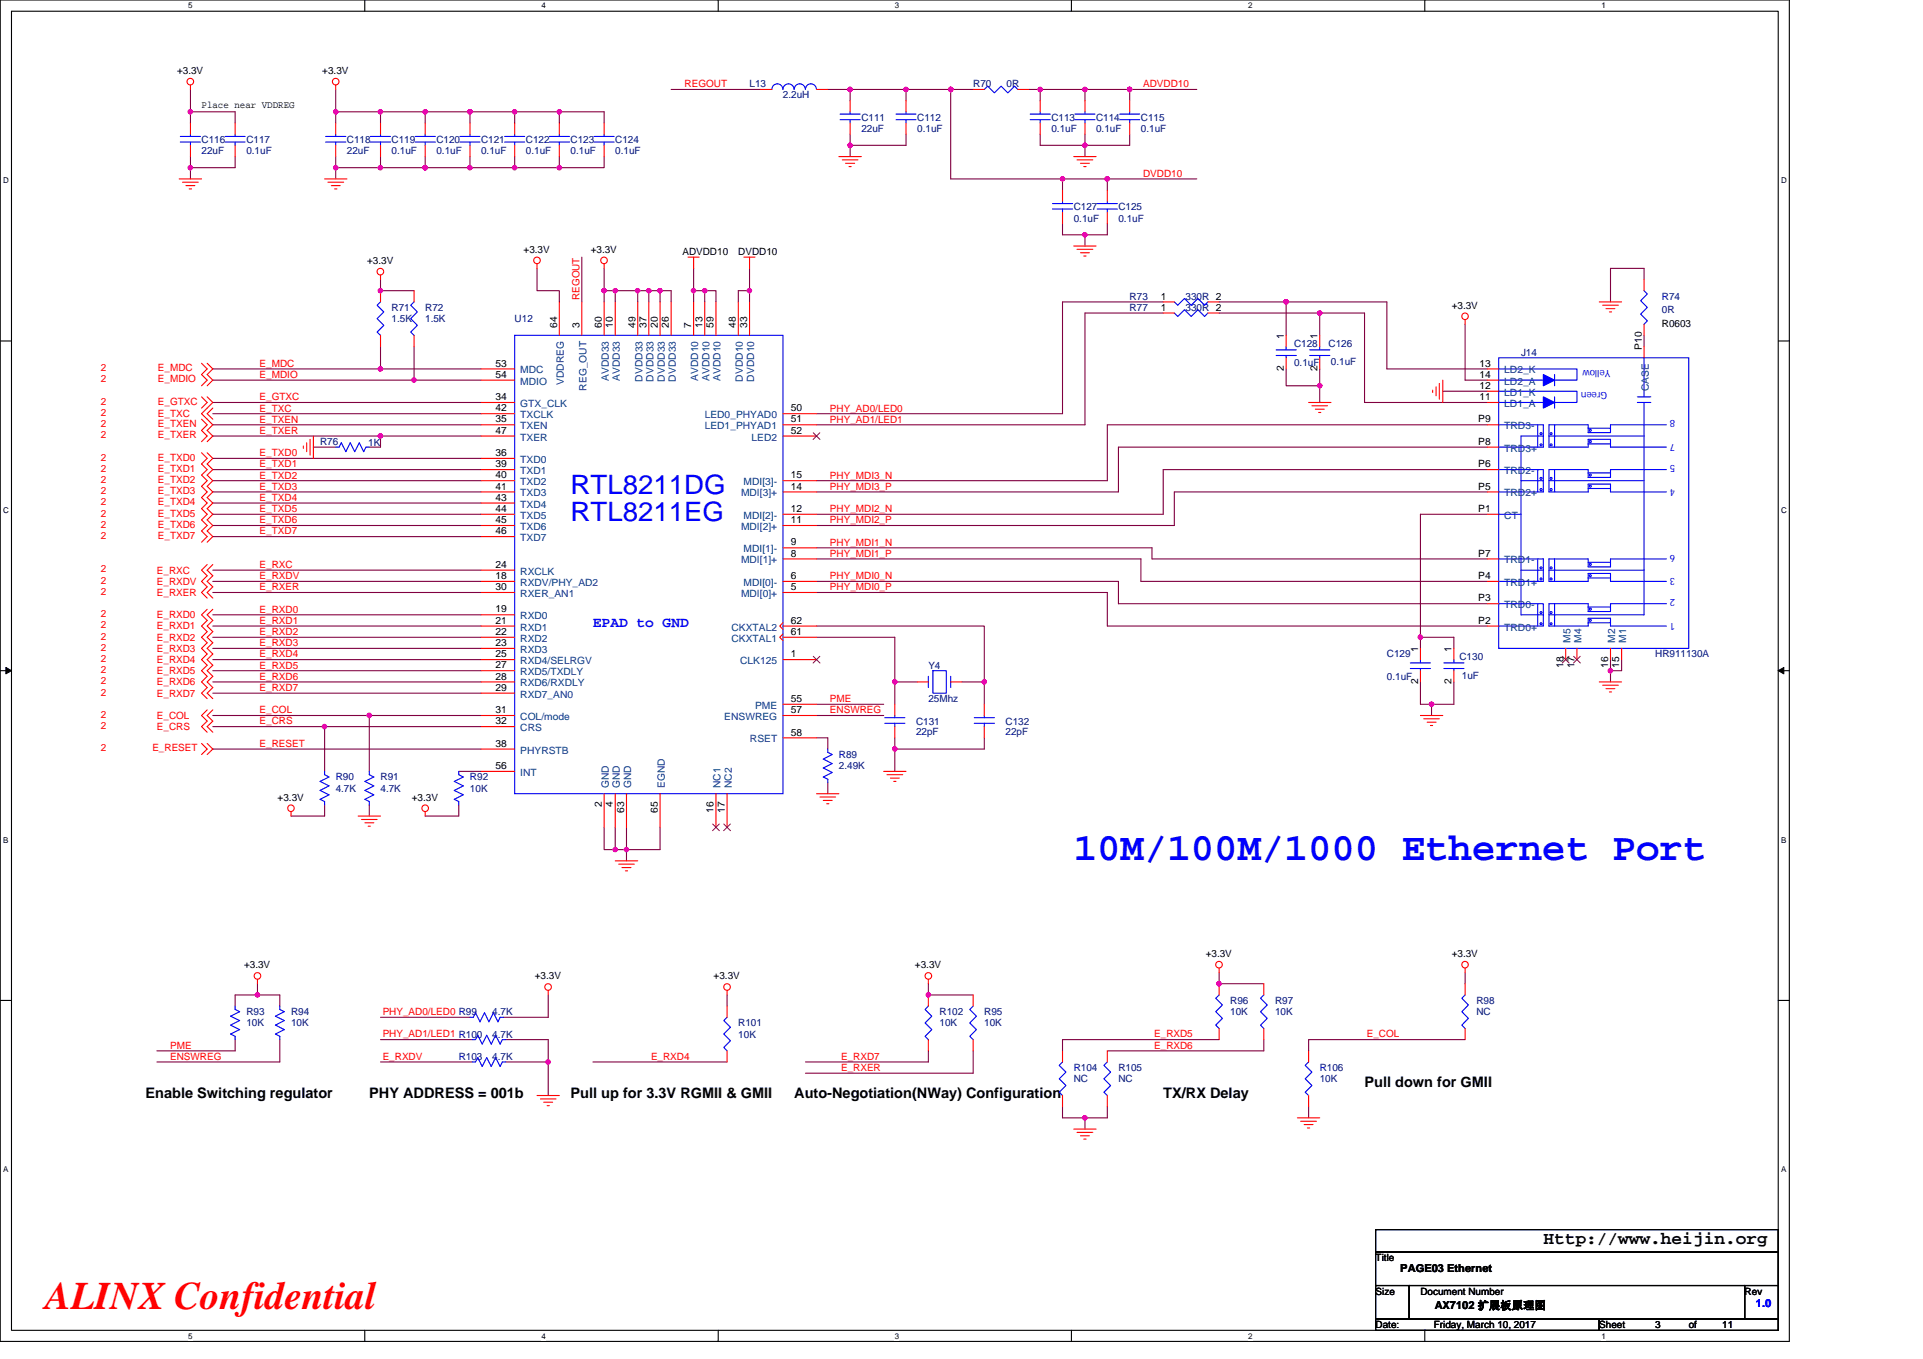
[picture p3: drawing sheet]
<svg xmlns="http://www.w3.org/2000/svg" width="297mm" height="210mm" viewBox="0 0 297 210" stroke-linecap="round" stroke-linejoin="round" font-family="sans-serif">
<path d="M0 0h276.4v207.3h-276.4zM1.8 1.7h272.9v203.8h-272.9z" fill="none" stroke="#000" stroke-width=".17"/>
<g fill="#fff">
<path d="M29.1 .2h.6v1.4h-.6z"/>
<path d="M29.1 205.7h.6v1.4h-.6z"/>
</g>
<path d="M56.3 0v1.7M56.3 205.5v1.8" fill="none" stroke="#000" stroke-width=".17"/>
<g fill="#fff">
<path d="M83.6 .2h.7v1.4h-.7z"/>
<path d="M83.6 205.7h.7v1.4h-.7z"/>
</g>
<path d="M110.9 0v1.7M110.9 205.5v1.8" fill="none" stroke="#000" stroke-width=".17"/>
<g fill="#fff">
<path d="M138.2 .2h.7v1.4h-.7z"/>
<path d="M138.2 205.7h.7v1.4h-.7z"/>
</g>
<path d="M165.5 0v1.7M165.5 205.5v1.8" fill="none" stroke="#000" stroke-width=".17"/>
<g fill="#fff">
<path d="M192.8 .2h.6v1.4h-.6z"/>
<path d="M192.8 205.7h.6v1.4h-.6z"/>
</g>
<path d="M220.1 0v1.7M220.1 205.5v1.8" fill="none" stroke="#000" stroke-width=".17"/>
<g fill="#fff">
<path d="M247.4 .2h.6v1.4h-.6z"/>
<path d="M247.4 205.7h.6v1.4h-.6z"/>
<path d="M.5 27.2h.8v1.4h-.8z"/>
<path d="M275.1 27.2h.9v1.4h-.9z"/>
<path d="M.5 78.1h.8v1.4h-.8z"/>
<path d="M275.1 78.1h.9v1.4h-.9z"/>
</g>
<path d="M0 52.7h1.8M274.7 52.7h1.7" fill="none" stroke="#000" stroke-width=".17"/>
<g fill="#fff">
<path d="M.5 129.1h.8v1.4h-.8z"/>
<path d="M275.1 129.1h.8v1.4h-.8z"/>
</g>
<path d="M0 103.6h1.8M274.7 103.6h1.7" fill="none" stroke="#000" stroke-width=".17"/>
<path d="M.9 103.1l.9 .5-.9 .5zM274.7 103.6l.8-.5v1z" fill="#000" stroke="#000" stroke-width=".15"/>
<g fill="#fff">
<path d="M.5 180h.8v1.4h-.8z"/>
<path d="M275.1 180h.8v1.4h-.8z"/>
</g>
<path d="M0 154.6h1.8M274.7 154.6h1.7M212.5 190h62.2v3.5h-62.2zM212.5 193.5h62.2v5.1h-62.2zM212.5 198.6h5.2v5.2h-5.2zM217.7 198.6h51.8v5.2h-51.8zM269.5 198.6h5.2v5.2h-5.2zM212.5 203.8h34.5v1.7h-34.5zM247 203.8h27.7v1.7h-27.7z" fill="none" stroke="#000" stroke-width=".17"/>
<g fill="none" stroke="#800040" stroke-width=".17">
<path d="M29.4 13.8v3.5M29.4 19v-1.7h6.9v1.7M51.9 13.8v3.5M51.9 17.3v1.7M51.9 17.3h6.9M58.8 17.3v1.7M58.8 17.3h6.9M65.7 17.3v1.7M65.7 17.3h6.9M72.6 17.3v1.7M72.6 17.3h6.9M79.5 17.3h6.9"/>
<path d="M79.5 17.3v1.7M86.4 17.3h6.9v1.7M86.4 17.3v1.7M103.7 13.8h13.8M127.9 13.8h3.4M131.3 13.8v1.8M131.3 13.8h8.7M140 13.8v1.8M140 13.8h6.9M146.9 13.8h3.4M146.9 13.8v13.8h17.2M159 13.8h1.7"/>
<path d="M160.7 13.8h6.9M160.7 13.8v1.8M167.6 13.8h6.9M167.6 13.8v1.8M174.5 13.8v1.8M174.5 13.8h10.4M29.4 24.2v1.7M36.3 24.2v1.7h-6.9v1.7M51.9 24.2v1.7M51.9 25.9h6.9M51.9 25.9v1.7M58.8 25.9h6.9"/>
<path d="M58.8 24.2v1.7M65.7 24.2v1.7M65.7 25.9h6.9M72.6 24.2v1.7M72.6 25.9h6.9M79.5 24.2v1.7M79.5 25.9h6.9M86.4 24.2v1.7M89.9 39.7v7M93.3 24.2v1.7h-6.9M131.3 20.7v1.8M131.3 22.5v1.7"/>
<path d="M140 20.7v1.8h-8.7M160.7 20.7v1.8h6.9M164.1 27.6v1.8M164.1 34.5v1.8h3.5M164.1 27.6h6.9M167.6 36.3v1.7M167.6 20.7v1.8M167.6 22.5v1.7M171 27.6h13.9M171 27.6v1.8M171 34.5v1.8h-3.4M174.5 20.7v1.8h-6.9"/>
<path d="M32.9 57h25.9M32.9 58.7h31.1M58.8 53.6v3.4M58.8 57h15.5M58.8 43.2v1.7h5.2M64 58.7h10.3M64 53.6v5.1M82.9 41.5v3.4h3.5v1.8M93.3 41.5v3.4h1.7M93.3 44.9v1.8M95 44.9h3.5v1.8M95 44.9v1.8"/>
<path d="M98.5 44.9h1.7v1.8M100.2 44.9h3.5v1.8M102 44.9v1.8M107.1 44.9v1.8M107.1 41.5v3.4M107.1 44.9h1.8v1.8M108.9 44.9h1.7v1.8M115.8 44.9v1.8M115.8 44.9h-1.8v1.8M115.8 41.5v3.4M179.7 48.4h-12.1v17.2h-41.5M179.7 46.7h-15.6v17.2h-38"/>
<path d="M188.3 48.4h15.6M188.3 46.7h10.4M198.7 46.7h15.5v10.3h15.6M198.7 57v2.6h5.2M198.7 46.7v5.1M203.9 48.4h6.9v13.8h19M203.9 57v2.6M203.9 59.6v2.6M203.9 48.4v3.4M226.3 50.1v8.6h3.5M254 43.2v-1.7h-5.2v5.2M254 51.8v1.8"/>
<path d="M32.9 67.4h25.9v1.7h-1.8M32.9 63.9h41.4M32.9 62.2h41.4M32.9 65.6h41.4M32.9 70.8h41.4M32.9 72.6h41.4M32.9 76h41.4M32.9 74.3h41.4M32.9 77.7h41.4M32.9 79.5h41.4M48.4 69.1h3.5M58.8 67.4h15.5"/>
<path d="M222.9 60.5h6.9M229.8 79.5h-10.4v19M229.8 65.6h-58.8v8.7h-44.9M229.8 69.1h-57v6.9h-46.7M229.8 72.6h-50.1v6.9h-53.6M229.8 76h-48.4v5.2h-55.3M32.9 88.1h41.4M32.9 89.8h41.4M32.9 91.5h41.4M32.9 98.5h41.4M32.9 96.7h41.4M32.9 95h41.4"/>
<path d="M32.9 82.9h41.4M32.9 81.2h41.4M126.1 84.6h51.8v1.8h51.9M126.1 86.4h50.1v3.4h53.6M126.1 96.7h25.9v8.7M126.1 89.8h46.7v3.5h57M126.1 91.5h44.9v5.2h58.8M126.1 98.5h12.1v6.9M219.4 98.5v1.7M219.4 98.5h5.2v1.7M32.9 107.1h41.4M32.9 105.4h41.4"/>
<path d="M32.9 103.6h41.4M32.9 101.9h41.4M32.9 115.7h41.4M32.9 110.6h24.1v8.6M32.9 112.3h17.2v6.9M32.9 100.2h41.4M50.1 112.3h24.2M57 110.6h17.3M70.9 119.2h3.4M126.1 114h1.8v1.7M126.1 110.6h10.4M126.1 108.8h10.4"/>
<path d="M138.2 105.4v3.4M138.2 114v1.7M138.2 115.7v3.5M138.2 105.4h3.5M148.6 105.4h3.4M152 114v1.7h-13.8M152 105.4v3.4M219.4 105.4v3.4h1.7M221.1 108.8v1.8M224.6 105.4v3.4h-3.5M248.8 103.6v1.8M248.8 101.9v1.7"/>
<path d="M250.5 101.9v1.7h-1.7M50.1 124.4v1.7h-5.1M57 124.4v1.7M70.9 124.4v1.7h-5.2M93.3 127.8v3.5h1.7M95 127.8v3.5M95 131.3h1.8M96.8 127.8v3.5M96.8 131.3v1.7M102 127.8v3.5h-5.2M127.9 120.9v1.7M39.8 153.7h3.4v1.7"/>
<path d="M39.8 152v1.7M39.8 153.7h-3.5v1.7M58.8 157.2h13.8M84.7 153.7v3.5h-6.9M112.3 153.7v1.7M143.4 152v1.7h6.9M188.3 150.3v1.7h6.9M226.3 150.3v1.7M36.3 160.6v1.8h-12.1M43.2 160.6v3.5h-19M58.8 160.6h14.1M58.8 164.1h14.1"/>
<path d="M78.1 160.6h6.6v3.5M78.1 164.1h6.6M84.7 164.1v5.2M91.6 164.1h20.7M143.4 162.4v1.7h-19M150.3 162.4v3.4h-25.9M164.1 171v1.7h3.5v1.8M171 171v1.7h-3.4M188.3 160.6h-24.2v1.8M195.2 160.6v1.8h-24.2M202.1 171v1.7M226.3 160.6h-24.2v1.8"/>
</g>
<g fill="#f0f" stroke="#f0f" stroke-width=".17">
<circle cx="95" cy="131.3" r=".33"/>
<circle cx="143.4" cy="153.7" r=".34"/>
<circle cx="188.3" cy="152" r=".34"/>
<circle cx="167.6" cy="172.7" r=".34"/>
<circle cx="152" cy="105.4" r=".33"/>
<circle cx="138.2" cy="105.4" r=".33"/>
<circle cx="138.2" cy="115.7" r=".34"/>
<circle cx="39.8" cy="153.7" r=".34"/>
<circle cx="58.8" cy="57" r=".34"/>
<circle cx="63.9" cy="58.7" r=".34"/>
<circle cx="203.9" cy="48.4" r=".34"/>
<circle cx="221.1" cy="108.8" r=".34"/>
<circle cx="198.7" cy="46.6" r=".34"/>
<circle cx="203.9" cy="59.6" r=".34"/>
<circle cx="248.7" cy="103.6" r=".34"/>
<circle cx="219.4" cy="98.4" r=".34"/>
<circle cx="139.9" cy="13.8" r=".34"/>
<circle cx="131.3" cy="13.8" r=".34"/>
<circle cx="171" cy="27.6" r=".33"/>
<circle cx="164.1" cy="27.6" r=".33"/>
<circle cx="146.9" cy="13.8" r=".34"/>
<circle cx="131.3" cy="22.5" r=".34"/>
<circle cx="167.6" cy="36.3" r=".33"/>
<circle cx="174.5" cy="13.8" r=".34"/>
<circle cx="167.6" cy="13.8" r=".34"/>
<circle cx="160.7" cy="13.8" r=".34"/>
<circle cx="167.6" cy="22.5" r=".34"/>
<circle cx="72.6" cy="17.3" r=".34"/>
<circle cx="65.7" cy="25.9" r=".34"/>
<circle cx="72.6" cy="25.9" r=".34"/>
<circle cx="29.4" cy="25.9" r=".34"/>
<circle cx="79.5" cy="17.3" r=".34"/>
<circle cx="51.9" cy="25.9" r=".34"/>
<circle cx="58.8" cy="25.9" r=".34"/>
<circle cx="51.9" cy="17.3" r=".34"/>
<circle cx="58.8" cy="17.3" r=".34"/>
<circle cx="29.4" cy="17.3" r=".34"/>
<circle cx="86.4" cy="25.9" r=".34"/>
<circle cx="79.5" cy="25.9" r=".34"/>
<circle cx="93.3" cy="44.9" r=".33"/>
<circle cx="95" cy="44.9" r=".33"/>
<circle cx="100.2" cy="44.9" r=".33"/>
<circle cx="98.5" cy="44.9" r=".33"/>
<circle cx="101.9" cy="44.9" r=".33"/>
<circle cx="107.1" cy="44.9" r=".33"/>
<circle cx="108.9" cy="44.9" r=".33"/>
<circle cx="115.8" cy="44.9" r=".33"/>
<circle cx="86.4" cy="17.3" r=".34"/>
<circle cx="96.8" cy="131.3" r=".33"/>
<circle cx="65.7" cy="17.3" r=".34"/>
<circle cx="58.8" cy="67.3" r=".34"/>
<circle cx="84.7" cy="164.1" r=".34"/>
<circle cx="57" cy="110.5" r=".34"/>
<circle cx="50.1" cy="112.3" r=".34"/>
<circle cx="58.8" cy="44.9" r=".33"/>
</g>
<g fill="none" stroke="#f00" stroke-width=".17">
<path d="M29.4 13.1v.7M29.4 19v1.7M36.3 19v1.7M51.9 13.1v.7M51.9 19v1.7M58.8 19v1.7M65.7 19v1.7M72.6 19v1.7M79.5 19v1.7M86.4 19v1.7M93.3 19v1.7M117.5 13.8h1.7"/>
<path d="M126.1 13.8h1.8M131.3 15.6v1.7M131.3 19v1.7M140 15.6v1.7M140 19v1.7M150.3 13.8h1.7M157.2 13.8h1.8M160.7 15.6v1.7M160.7 19v1.7M167.6 15.6v1.7M167.6 19v1.7M174.5 15.6v1.7"/>
<path d="M174.5 19v1.7M27.7 27.6h3.4M28.2 28.2h2.4M28.7 28.7h1.4M29.2 29.2h.4M29.4 22.5v1.7M36.3 22.5v1.7M50.1 27.6h3.5M50.6 28.2h2.5M51.2 28.7h1.4M51.7 29.2h.3M51.9 22.5v1.7"/>
<path d="M58.8 22.5v1.7M65.7 22.5v1.7M72.6 22.5v1.7M79.5 22.5v1.7M86.4 22.5v1.7M93.3 22.5v1.7M106.3 39.7h1.7M107.1 39.7v1.8M114.9 39.7h1.7M115.8 39.7v1.8M129.6 24.2h3.5M130.1 24.7h2.4"/>
<path d="M130.6 25.2h1.4M131.1 25.7h.4M164.1 29.4v1.7M164.1 32.8v1.7M165.9 24.2h3.4M165.9 38h3.4M166.4 24.7h2.4M166.4 38.5h2.4M166.9 25.2h1.4M166.9 39.1h1.4M167.4 25.7h.4M167.4 39.6h.4"/>
<path d="M171 29.4v1.7M171 32.8v1.7M31.1 56.1l.9 .9-.9 .9 .9 .8-.9 .9M32 56.1l.9 .9-.9 .9 .9 .8-.9 .9M58.8 42.5v.7M58.8 51.8v1.8M58.8 44.9v1.8M64 51.8v1.8M64 44.9v1.8M74.3 57h5.2M74.3 58.7h5.2M82.9 40.8v.7"/>
<path d="M86.4 46.7v5.1M89.9 46.7v5.1M93.3 40.8v.7M93.3 46.7v5.1M95 46.7v5.1M98.5 46.7v5.1M100.2 46.7v5.1M102 46.7v5.1M103.7 46.7v5.1M107.1 46.7v5.1M108.9 46.7v5.1M110.6 46.7v5.1"/>
<path d="M114 46.7v5.1M115.8 46.7v5.1M179.7 48.4h1.7M179.7 46.7h1.7M186.6 48.4h1.7M186.6 46.7h1.7M198.7 51.8v1.8M198.7 55.3v1.7M203.9 51.8v1.8M203.9 55.3v1.7M221.8 59.8v1.4M222.3 59.2v2.5"/>
<path d="M222.9 58.7v3.5M226.3 49.4v.7M229.8 58.7h1.7M229.8 57h1.7M247 46.7h3.5M247.6 47.2h2.4M248.1 47.7h1.3M248.6 48.2h.3M254 43.2v1.7M254 50.1v1.7M254 53.6v1.7M31.1 64.8l.9 .8-.9 .9 .9 .9-.9 .8"/>
<path d="M31.1 70l.9 .8-.9 .9 .9 .9-.9 .8 .9 .9-.9 .8 .9 .9-.9 .9 .9 .8-.9 .9 .9 .9-.9 .8 .9 .9-.9 .8 .9 .9-.9 .9M31.1 61.3l.9 .9-.9 .9M32 61.3l.9 .9-1.8 1.7 1.8 1.7-.9 .9 .9 .9-.9 .8M32 70l.9 .8-.9 .9 .9 .9-.9 .8 .9 .9-.9 .8 .9 .9-.9 .9 .9 .8-.9 .9 .9 .9-.9 .8 .9 .9-.9 .8 .9 .9-.9 .9M32.9 63.1l-.9 .8 .9 .9M46.9 68.9v.4M47.4 68.4v1.4M47.9 67.9v2.4M48.4 67.4v3.4M51.9 69.1h.1M57 69.1h.1M74.3 62.2h5.2"/>
<path d="M74.3 65.6h5.2M74.3 70.8h5.2M74.3 72.6h5.2M74.3 74.3h5.2M74.3 76h5.2M74.3 63.9h5.2M74.3 77.7h5.2M74.3 79.5h5.2M74.3 67.4h5.2M120.9 79.5h5.2M120.9 76h5.2M120.9 74.3h5.2"/>
<path d="M120.9 63.9h5.2M120.9 65.6h5.2M120.9 67.4h5.2M202.1 62.2h3.5M202.6 62.7h2.5M203.2 63.2h1.4M203.7 63.7h.3M221.3 60.3v.3M229.8 76h1.7M229.8 72.6h1.7M229.8 69.1h1.7M229.8 65.6h1.7"/>
<path d="M229.8 79.5h1.7M229.8 62.2h1.7M229.8 60.5h1.7M32 87.2l-.9 .9 .9 .9-.9 .8 .9 .9-.9 .8 .9 .9M32 94.1l-.9 .9 .9 .9-.9 .8 .9 .9-.9 .9 .9 .8-.9 .9 .9 .8-.9 .9 .9 .9-.9 .8 .9 .9-.9 .9 .9 .8-.9 .9 .9 .9M32.9 87.2l-.9 .9 .9 .9-.9 .8 .9 .9-.9 .8 .9 .9M32.9 94.1l-.9 .9 .9 .9-.9 .8 .9 .9-.9 .9 .9 .8-.9 .9 .9 .8-.9 .9 .9 .9-.9 .8 .9 .9-.9 .9 .9 .8-.9 .9 .9 .9M74.3 89.8h5.2M74.3 95h5.2M74.3 96.7h5.2M74.3 98.5h5.2M74.3 88.1h5.2"/>
<path d="M74.3 91.5h5.2M74.3 81.2h5.2M74.3 82.9h5.2M120.9 91.5h5.2M120.9 89.8h5.2M120.9 86.4h5.2M120.9 84.6h5.2M120.9 81.2h5.2M120.9 98l-.5 .5 .5 .5M120.9 98.5h5.2M120.9 96.2l-.5 .5 .5 .5M120.9 96.7h5.2"/>
<path d="M229.8 96.7h1.7M229.8 93.3h1.7M229.8 89.8h1.7M229.8 86.4h1.7M31.1 114.9l.9 .8-.9 .9M32 114.9l.9 .8-.9 .9M32 109.7l-.9 .9 .9 .8-.9 .9 .9 .8M32.9 109.7l-.9 .9 .9 .8-.9 .9 .9 .8M50.1 119.2h.1M57 119.2h.1M70.9 119.2h.1M74.3 100.2h5.2"/>
<path d="M74.3 101.9h5.2M74.3 103.6h5.2M74.3 105.4h5.2M74.3 107.1h5.2M74.3 110.6h5.2M74.3 115.7h5.2M74.3 119.2h5.2M74.3 112.3h5.2M120.9 101.9h5.2M120.9 108.8h5.2M120.9 110.6h5.2M120.9 114h5.2"/>
<path d="M127.9 115.7h.1M136.5 119.2h3.5M137 119.7h2.4M138.2 108.8v1.8M138.2 112.3v1.7M141.7 105.4h1.7M146.9 105.4h1.7M152 108.8v1.8M152 112.3v1.7M219.4 110.6h3.5M219.4 100.2v1.7M219.4 103.6v1.8"/>
<path d="M219.9 111.1h2.4M220.4 111.6h1.4M221 112.1h.3M224.6 100.2v1.7M224.6 103.6v1.8M241.8 100.2v1.7M243.6 100.2v1.7M247 105.4h3.5M247.6 105.9h2.4M248.1 106.4h1.3M248.6 106.9h.3M248.8 100.2v1.7"/>
<path d="M250.5 100.2v1.7M45 125.4v.7M50.1 124.4h.1M55.3 126.1h3.5M55.8 126.6h2.4M56.4 127.1h1.3M56.9 127.7h.3M57 124.4h.1M65.7 125.4v.7M70.9 124.4h.1M93.3 122.6v5.2M95 133h3.5"/>
<path d="M95 122.6v5.2M95.6 133.5h2.4M96.1 134h1.4M96.6 134.6h.3M96.8 122.6v5.2M102 122.6v5.2M110.6 122.6v5.2M112.3 122.6v5.2M126.1 122.6h3.5M126.7 123.1h2.4M127.2 123.7h1.3M127.7 124.2h.3"/>
<path d="M127.9 120.9h.1M137.5 120.2h1.4M138 120.7h.4M36.3 155.4h.1M39.8 151.3v.7M43.2 155.4h.1M72.6 157.2h.1M77.8 157.2h.1M84.7 153v.7M112.3 153v.7M112.3 155.4v1.8M143.4 151.3v.7"/>
<path d="M143.4 153.7v1.7M150.3 153.7v1.7M188.3 149.6v.7M188.3 158.9v1.7M188.3 152v1.7M195.2 158.9v1.7M195.2 152v1.7M226.3 149.6v.7M226.3 158.9v1.7M226.3 152v1.7M36.3 160.6h.1M43.2 160.6h.1"/>
<path d="M72.9 160.6h.1M72.9 164.1h.1M78.1 160.6h.1M78.1 164.1h.1M82.9 169.3h3.5M83.5 169.8h2.4M84 170.3h1.4M84.5 170.8h.4M112.3 162.4v1.7M143.4 160.6v1.8M150.3 160.6v1.8M164.1 169.3v1.7"/>
<path d="M164.1 162.4v1.7M165.9 174.5h3.4M166.4 175h2.4M166.9 175.5h1.4M167.4 176h.4M171 169.3v1.7M171 162.4v1.7M200.4 172.7h3.5M200.9 173.2h2.4M201.4 173.8h1.4M201.9 174.3h.4M202.1 169.3v1.7"/>
<path d="M202.1 162.4v1.7"/>
<circle cx="29.4" cy="12.6" r=".51"/>
<circle cx="51.9" cy="12.6" r=".51"/>
<circle cx="58.8" cy="42" r=".51"/>
<circle cx="82.9" cy="40.2" r=".51"/>
<circle cx="93.3" cy="40.2" r=".51"/>
<circle cx="226.3" cy="48.9" r=".51"/>
<circle cx="44.9" cy="124.9" r=".51"/>
<circle cx="65.7" cy="124.9" r=".51"/>
<circle cx="39.8" cy="150.8" r=".51"/>
<circle cx="84.7" cy="152.5" r=".51"/>
<circle cx="112.3" cy="152.5" r=".51"/>
<circle cx="143.4" cy="150.8" r=".51"/>
<circle cx="188.3" cy="149.1" r=".51"/>
<circle cx="226.3" cy="149.1" r=".51"/>
</g>
<g fill="none" stroke="#00f" stroke-width=".17">
<path d="M119.2 13.8a.85 .85 0 0 1 .9-.8 .85 .85 0 0 1 .8 .8M120.9 13.8a.86 .86 0 0 1 .9-.8 .86 .86 0 0 1 .9 .8M122.7 13.8a.86 .86 0 0 1 .8-.8 .86 .86 0 0 1 .9 .8M124.4 13.8a.85 .85 0 0 1 .9-.8 .85 .85 0 0 1 .8 .8M129.8 18.5h3.1M129.8 17.6h3.1M131.3 17.3v.3M131.3 18.5v.5M138.4 18.5h3.1M138.4 17.6h3.1M140 17.3v.3M140 18.5v.5"/>
<path d="M152 13.8l.6-.5 1 1.1 1-1.1 1.1 1.1 1-1.1 .5 .5M159.1 18.5h3.1M159.1 17.6h3.1M160.7 17.3v.3M160.7 18.5v.5M166 18.5h3.1M166 17.6h3.1M167.6 17.3v.3M167.6 18.5v.5M172.9 18.5h3.1M172.9 17.6h3.1M174.5 17.3v.3"/>
<path d="M174.5 18.5v.5M27.9 21.9h3.1M27.9 21.1h3.1M29.4 20.7v.4M29.4 21.9v.6M34.8 21.9h3.1M34.8 21.1h3.1M36.3 20.7v.4M36.3 21.9v.6M50.3 21.9h3.1M50.3 21.1h3.1M51.9 20.7v.4"/>
<path d="M51.9 21.9v.6M57.2 21.9h3.1M57.2 21.1h3.1M58.8 20.7v.4M58.8 21.9v.6M64.1 21.9h3.1M64.1 21.1h3.1M65.7 20.7v.4M65.7 21.9v.6M71 21.9h3.1M71 21.1h3.1M72.6 20.7v.4"/>
<path d="M72.6 21.9v.6M78 21.9h3M78 21.1h3M79.5 20.7v.4M79.5 21.9v.6M84.9 21.9h3.1M84.9 21.1h3.1M86.4 20.7v.4M86.4 21.9v.6M91.8 21.9h3.1M91.8 21.1h3.1M93.3 20.7v.4"/>
<path d="M93.3 21.9v.6M162.6 32.3h3.1M162.6 31.5h3.1M164.1 31.1v.4M164.1 32.3v.5M169.5 32.3h3.1M169.5 31.5h3.1M171 31.1v.4M171 32.3v.5M58.8 46.7l-.6 .5 1.1 1-1.1 1 1.1 1.1-1.1 1 .6 .5M64 46.7l-.6 .5 1.1 1-1.1 1 1.1 1.1-1.1 1 .6 .5M79.5 51.8h41.4v70.8h-41.4z"/>
<path d="M181.4 48.4l.5 .5 1.1-1 1 1 1-1 1.1 1 .5-.5M186.6 46.7l-.5 .5-1.1-1.1-1 1.1-1-1.1-1.1 1.1-.5-.5M197.1 54.1h3.1M197.1 54.9h3.1M198.7 53.6v.5M198.7 54.9v.4M202.3 54.1h3.1M202.3 54.9h3.1M203.9 53.6v.5M203.9 54.9v.4M231.5 55.3h29.4v44.9h-29.4zM231.5 57h12.1v1.7h-12.1"/>
<path d="M240.1 57.9v1.7M254 44.9l.5 .5-1.1 1.1 1.1 1-1.1 1 1.1 1.1-.5 .5M254 55.3v6M51.9 69.1h.5l.3-.7 .7 1.4 .7-1.4 .7 1.4 .7-1.4 .7 1.4 .3-.7h.5M231.5 79.5h3.4M231.5 72.6h6.9v3.4h-6.9M231.5 65.6h6.9v3.5h-6.9M231.5 60.5h12.1v1.7h-12.1M234.9 74.3h3.5M237.5 72.6v3.4M237.5 65.6v3.5M237.9 75.5h.3v.3h-.3z"/>
<path d="M237.9 68.6h.3v.2h-.3zM237.9 73.8h.3v.2h-.3zM237.9 66.9h.3v.2h-.3zM238.4 67.4h-3.5v27.6h3.5M239.3 74.3h14.7M239.3 67.4h14.7M239.5 75.5h.2v.3h-.2zM239.5 68.6h.2v.2h-.2zM239.5 73.8h.2v.2h-.2zM239.5 66.9h.2v.2h-.2zM240.1 72.6v3.4M240.1 65.6v3.5"/>
<path d="M240.1 61.3v1.8M245.3 75.5h3.5M245.3 68.6h3.5M245.3 73.1h3.5M245.3 66.2h3.5M245.5 73.3h.3v.2h-.3zM245.5 75h.3v.2h-.3zM245.5 66.4h.3v.2h-.3zM245.5 68.1h.3v.2h-.3zM252.9 62.2h2.1M252.9 61.3h2.1M254 62.2v32.8h-14.7"/>
<path d="M257.4 72.6h-8.6v1.2h-3.5v-1.2h-6v3.4h6v-1.2h3.5v1.2h8.6M257.4 65.6h-8.6v1.2h-3.5v-1.2h-6v3.5h6v-1.2h3.5v1.2h8.6M231.5 86.4h6.9v3.4h-6.9M231.5 93.3h6.9v3.4h-6.9M234.9 88.1h3.5M237.5 86.4v3.4M237.5 93.3v3.4M237.9 89.3h.3v.3h-.3zM237.9 87.6h.3v.3h-.3zM237.9 96.3h.3v.2h-.3zM237.9 94.5h.3v.3h-.3zM239.3 88.1h14.7"/>
<path d="M239.5 89.3h.2v.3h-.2zM239.5 96.3h.2v.2h-.2zM239.5 94.5h.2v.3h-.2zM239.5 87.6h.2v.3h-.2zM240.1 86.4v3.4M240.1 93.3v3.4M245.3 89.3h3.5M245.3 86.9h3.5M245.3 96.2h3.5M245.3 93.8h3.5M245.5 87.1h.3v.2h-.3zM245.5 88.8h.3v.3h-.3z"/>
<path d="M245.5 95.7h.3v.3h-.3zM245.5 94h.3v.2h-.3zM257.4 93.3h-8.6v1.2h-3.5v-1.2h-6v3.4h6v-1.2h3.5v1.2h8.6M257.4 86.4h-8.6v1.2h-3.5v-1.2h-6v3.4h6v-1.2h3.5v1.2h8.6M50.1 119.2v.5l.7 .4-1.4 .6 1.4 .7-1.4 .7 1.4 .7-1.4 .7 .7 .3v.6M57 119.2v.5l.7 .4-1.3 .6 1.3 .7-1.3 .7 1.3 .7-1.3 .7 .6 .3v.6M70.9 119.2v.5l.7 .4-1.4 .6 1.4 .7-1.4 .7 1.4 .7-1.4 .7 .7 .3v.6M127.9 115.7v.5l.6 .4-1.3 .7 1.3 .7-1.3 .7 1.3 .7-1.3 .7 .7 .3v.5M136.7 111.8h3.1M136.7 110.9h3.1M138.2 110.6v.3M138.2 111.8v.5"/>
<path d="M143.4 104.5v1.7M144.1 103.6h2.1v3.5h-2.1zM146.9 104.5v1.7M150.5 111.8h3.1M150.5 110.9h3.1M152 110.6v.3M152 111.8v.5M217.8 102.4h3.2M217.8 103.3h3.2M219.4 101.9v.5M219.4 103.3v.3M223 102.4h3.1"/>
<path d="M223 103.3h3.1M224.6 101.9v.5M224.6 103.3v.3M36.3 155.4v.6l.7 .3-1.4 .7 1.4 .7-1.4 .7 1.4 .7-1.4 .7 .7 .3v.5M43.2 155.4v.6l.7 .3-1.4 .7 1.4 .7-1.4 .7 1.4 .7-1.4 .7 .7 .3v.5M72.6 157.2h.5l.3-.7 .7 1.4 .7-1.4 .7 1.4 .7-1.4 .7 1.4 .4-.7h.5M112.3 157.2l-.5 .5 1 1-1 1.1 1 1-1 1 .5 .6M143.4 155.4l-.5 .6 1 1-1 1.1 1 1-1 1 .5 .5M150.3 155.4l-.5 .6 1 1-1 1.1 1 1-1 1 .5 .5M188.3 153.7l-.5 .5 1 1.1-1 1 1 1.1-1 1 .5 .5M195.2 153.7l-.5 .5 1 1.1-1 1 1 1.1-1 1 .5 .5M226.3 153.7l-.5 .5 1 1.1-1 1 1 1.1-1 1 .5 .5"/>
<path d="M72.9 160.6h.5l.4-.6 .7 1.3 .7-1.3 .7 1.3 .7-1.3 .7 1.3 .3-.7h.5M72.9 164.1h.5l.4-.7 .7 1.4 .7-1.4 .7 1.4 .7-1.4 .7 1.4 .3-.7h.5M164.1 164.1l-.5 .5 1.1 1.1-1.1 1 1.1 1-1.1 1.1 .5 .5M171 164.1l-.5 .5 1.1 1.1-1.1 1 1.1 1-1.1 1.1 .5 .5M202.1 164.1l-.5 .5 1 1.1-1 1 1 1-1 1.1 .5 .5"/>
</g>
<g fill="#00f" stroke="#00f" stroke-width=".17">
<path d="M238.4 61.3l1.7 .9-1.7 .9z" fill-rule="evenodd"/>
<path d="M238.4 57.9l1.7 .8-1.7 .9z" fill-rule="evenodd"/>
</g>
<path d="M125.6 66.9l1.1 1M126.6 66.9l-1 1M125.6 101.4l1.1 1M126.6 101.4l-1 1M241.3 101.4l1.1 1M242.4 101.4l-1.1 1M243.1 101.4l1 1M244.1 101.4l-1 1M110.1 127.3l1 1.1M111.1 127.3l-1 1.1M111.8 127.3l1 1.1M112.8 127.3l-1 1.1" fill="none" stroke="#804000" stroke-width=".15"/>
<text font-size="6" fill="#00f" x="165.9" y="132.8">10M/100M/1000 Ethernet Port</text>
<text font-size="6" fill="#f00" x="7" y="202.3">ALINX Confidential</text>
<g font-size="4.1" fill="#00f">
<text x="88.1" y="76.3">RTL8211DG</text>
<text x="88.1" y="80.5">RTL8211EG</text>
</g>
<text font-size="2.8" x="238.4" y="192.3">Http://www.heijin.org</text>
<text font-size="2.2" fill="#00f" x="91.6" y="96.9">EPAD to GND</text>
<g font-size="2.2">
<text x="210.8" y="167.9">Pull down for GMII</text>
<text x="22.5" y="169.7">Enable Switching regulator</text>
<text x="57" y="169.7">PHY ADDRESS = 001b</text>
<text x="88.1" y="169.7">Pull up for 3.3V RGMII &amp; GMII</text>
<text x="122.7" y="169.7">Auto-Negotiation(NWay) Configuration</text>
<text x="179.7" y="169.7">TX/RX Delay</text>
</g>
<g font-size="1.7">
<text x="216.3" y="196.6">PAGE03 Ethernet</text>
<text x="221.7" y="202.3">AX7102 扩展板原理图</text>
</g>
<text font-size="1.7" fill="#00f" x="271.2" y="202">1.0</text>
<g font-size="1.5">
<text x="27.3" y="11.4">+3.3V</text>
<text x="49.8" y="11.4">+3.3V</text>
<text x="31.1" y="16.6">Place near VDDREG</text>
<text x="56.7" y="40.8">+3.3V</text>
<text x="80.9" y="39.1">+3.3V</text>
<text x="91.2" y="39.1">+3.3V</text>
<text x="105.4" y="39.4">ADVDD10</text>
<text x="114" y="39.4">DVDD10</text>
<text x="179.3" y="46.3">1</text>
<text x="224.2" y="47.7">+3.3V</text>
<text x="86" y="50.6" transform="rotate(-90 86 50.6)">64</text>
<text x="89.5" y="50.6" transform="rotate(-90 89.5 50.6)">3</text>
<text x="93" y="50.6" transform="rotate(-90 93 50.6)">60</text>
<text x="94.7" y="50.6" transform="rotate(-90 94.7 50.6)">10</text>
<text x="98.1" y="50.6" transform="rotate(-90 98.1 50.6)">49</text>
<text x="99.9" y="50.6" transform="rotate(-90 99.9 50.6)">37</text>
<text x="101.6" y="50.6" transform="rotate(-90 101.6 50.6)">20</text>
<text x="103.3" y="50.6" transform="rotate(-90 103.3 50.6)">26</text>
<text x="106.8" y="50.6" transform="rotate(-90 106.8 50.6)">7</text>
<text x="108.5" y="50.6" transform="rotate(-90 108.5 50.6)">13</text>
<text x="110.2" y="50.6" transform="rotate(-90 110.2 50.6)">59</text>
<text x="113.7" y="50.6" transform="rotate(-90 113.7 50.6)">48</text>
<text x="115.4" y="50.6" transform="rotate(-90 115.4 50.6)">33</text>
<text x="179.3" y="48">1</text>
<text x="198.3" y="52.3" transform="rotate(-90 198.3 52.3)">1</text>
<text x="203.5" y="52.3" transform="rotate(-90 203.5 52.3)">1</text>
<text x="256.7" y="50.5">R0603</text>
<text x="76.5" y="56.6">53</text>
<text x="76.5" y="58.4">54</text>
<text x="198.3" y="57.4" transform="rotate(-90 198.3 57.4)">2</text>
<text x="203.5" y="57.4" transform="rotate(-90 203.5 57.4)">2</text>
<text x="228.5" y="58.4">14</text>
<text x="228.5" y="56.6">13</text>
<text x="253.6" y="54.1" transform="rotate(-90 253.6 54.1)">P10</text>
<text x="76.5" y="61.8">34</text>
<text x="76.5" y="65.3">35</text>
<text x="76.5" y="63.6">42</text>
<text x="122.1" y="63.6">50</text>
<text x="122.1" y="65.3">51</text>
<text x="228.3" y="65.3">P9</text>
<text x="228.5" y="61.8">11</text>
<text x="228.5" y="60.1">12</text>
<text x="76.5" y="70.5">36</text>
<text x="76.5" y="67">47</text>
<text x="122.1" y="67">52</text>
<text x="228.3" y="68.7">P8</text>
<text x="76.5" y="72.2">39</text>
<text x="76.5" y="73.9">40</text>
<text x="76.5" y="75.6">41</text>
<text x="76.5" y="77.4">43</text>
<text x="122.1" y="73.9">15</text>
<text x="122.1" y="75.6">14</text>
<text x="228.3" y="75.6">P5</text>
<text x="228.3" y="72.2">P6</text>
<text x="76.5" y="79.1">44</text>
<text x="76.5" y="80.8">45</text>
<text x="76.5" y="82.6">46</text>
<text x="122.1" y="79.1">12</text>
<text x="122.1" y="80.8">11</text>
<text x="228.3" y="79.1">P1</text>
<text x="76.5" y="89.5">18</text>
<text x="76.5" y="87.7">24</text>
<text x="122.1" y="89.5">6</text>
<text x="122.1" y="84.3">9</text>
<text x="122.1" y="86">8</text>
<text x="228.3" y="89.5">P4</text>
<text x="228.3" y="86">P7</text>
<text x="76.5" y="94.6">19</text>
<text x="76.5" y="91.2">30</text>
<text x="122.1" y="91.2">5</text>
<text x="228.3" y="92.9">P3</text>
<text x="76.5" y="96.4">21</text>
<text x="76.5" y="98.1">22</text>
<text x="76.5" y="99.8">23</text>
<text x="76.5" y="101.6">25</text>
<text x="122.1" y="98.1">61</text>
<text x="122.1" y="96.4">62</text>
<text x="122.1" y="101.6">1</text>
<text x="219.1" y="100.7" transform="rotate(-90 219.1 100.7)">1</text>
<text x="224.2" y="100.7" transform="rotate(-90 224.2 100.7)">1</text>
<text x="228.3" y="96.4">P2</text>
<text x="76.5" y="103.3">27</text>
<text x="76.5" y="105">28</text>
<text x="76.5" y="106.7">29</text>
<text x="219.1" y="105.7" transform="rotate(-90 219.1 105.7)">2</text>
<text x="224.2" y="105.7" transform="rotate(-90 224.2 105.7)">2</text>
<text x="241.5" y="103.2" transform="rotate(-90 241.5 103.2)">18</text>
<text x="243.2" y="103.2" transform="rotate(-90 243.2 103.2)">17</text>
<text x="248.4" y="103.2" transform="rotate(-90 248.4 103.2)">16</text>
<text x="250.1" y="103.2" transform="rotate(-90 250.1 103.2)">15</text>
<text x="76.5" y="110.2">31</text>
<text x="76.5" y="111.9">32</text>
<text x="122.1" y="113.6">58</text>
<text x="122.1" y="108.5">55</text>
<text x="122.1" y="110.2">57</text>
<text x="76.5" y="115.4">38</text>
<text x="76.5" y="118.8">56</text>
<text x="42.9" y="123.7">+3.3V</text>
<text x="63.6" y="123.7">+3.3V</text>
<text x="93" y="124.7" transform="rotate(-90 93 124.7)">2</text>
<text x="94.7" y="124.7" transform="rotate(-90 94.7 124.7)">4</text>
<text x="96.4" y="125.6" transform="rotate(-90 96.4 125.6)">63</text>
<text x="101.6" y="125.6" transform="rotate(-90 101.6 125.6)">65</text>
<text x="110.2" y="125.6" transform="rotate(-90 110.2 125.6)">16</text>
<text x="111.9" y="125.6" transform="rotate(-90 111.9 125.6)">17</text>
<text x="37.7" y="149.6">+3.3V</text>
<text x="141.3" y="149.6">+3.3V</text>
<text x="186.2" y="147.9">+3.3V</text>
<text x="224.2" y="147.9">+3.3V</text>
<text x="82.6" y="151.3">+3.3V</text>
<text x="110.2" y="151.3">+3.3V</text>
<text x="212.5" y="194.9">Title</text>
<text x="212.5" y="200">Size</text>
<text x="219.4" y="200">Document Number</text>
<text x="269.5" y="200">Rev</text>
<text x="212.5" y="205.2">Date:</text>
<text x="221.5" y="205.2">Friday, March 10, 2017</text>
<text x="247" y="205.2">Sheet</text>
<text x="255.7" y="205.2">3</text>
<text x="260.9" y="205.2">of</text>
<text x="266" y="205.2">11</text>
</g>
<g font-size="1.5" fill="#f00">
<text x="105.7" y="13.5">REGOUT</text>
<text x="176.6" y="13.5">ADVDD10</text>
<text x="176.6" y="27.3">DVDD10</text>
<text x="89.5" y="46.3" transform="rotate(-90 89.5 46.3)">REGOUT</text>
<text x="15.6" y="57.4">2</text>
<text x="15.6" y="59.1">2</text>
<text x="24.4" y="57.4">E_MDC</text>
<text x="24.4" y="59.1">E_MDIO</text>
<text x="40.1" y="56.7">E_MDC</text>
<text x="40.1" y="58.4">E_MDIO</text>
<text x="15.6" y="64.3">2</text>
<text x="15.6" y="66">2</text>
<text x="15.6" y="62.5">2</text>
<text x="24.4" y="64.5">E_TXC</text>
<text x="24.4" y="66">E_TXEN</text>
<text x="24.4" y="62.5">E_GTXC</text>
<text x="40.1" y="63.6">E_TXC</text>
<text x="40.1" y="61.8">E_GTXC</text>
<text x="40.1" y="65.3">E_TXEN</text>
<text x="128.2" y="65.3">PHY_AD1/LED1</text>
<text x="128.2" y="63.6">PHY_AD0/LED0</text>
<text x="15.6" y="67.7">2</text>
<text x="15.6" y="71.2">2</text>
<text x="24.4" y="67.7">E_TXER</text>
<text x="24.4" y="71.2">E_TXD0</text>
<text x="40.1" y="70.5">E_TXD0</text>
<text x="40.1" y="67">E_TXER</text>
<text x="15.6" y="72.9">2</text>
<text x="15.6" y="74.6">2</text>
<text x="15.6" y="76.4">2</text>
<text x="24.4" y="72.9">E_TXD1</text>
<text x="24.4" y="74.6">E_TXD2</text>
<text x="24.4" y="76.4">E_TXD3</text>
<text x="40.1" y="72.2">E_TXD1</text>
<text x="40.1" y="75.7">E_TXD3</text>
<text x="40.1" y="73.9">E_TXD2</text>
<text x="40.1" y="77.4">E_TXD4</text>
<text x="128.2" y="73.9">PHY_MDI3_N</text>
<text x="128.2" y="75.7">PHY_MDI3_P</text>
<text x="15.6" y="78.1">2</text>
<text x="15.6" y="79.8">2</text>
<text x="15.6" y="81.6">2</text>
<text x="15.6" y="83.3">2</text>
<text x="24.4" y="78.1">E_TXD4</text>
<text x="24.4" y="79.8">E_TXD5</text>
<text x="24.4" y="81.6">E_TXD6</text>
<text x="24.4" y="83.3">E_TXD7</text>
<text x="40.1" y="79.1">E_TXD5</text>
<text x="40.1" y="82.6">E_TXD7</text>
<text x="40.1" y="80.9">E_TXD6</text>
<text x="128.2" y="79.1">PHY_MDI2_N</text>
<text x="128.2" y="80.9">PHY_MDI2_P</text>
<text x="15.6" y="88.5">2</text>
<text x="24.2" y="88.6">E_RXC</text>
<text x="40.1" y="87.8">E_RXC</text>
<text x="40.1" y="89.5">E_RXDV</text>
<text x="128.2" y="86">PHY_MDI1_P</text>
<text x="128.2" y="84.3">PHY_MDI1_N</text>
<text x="128.2" y="89.5">PHY_MDI0_N</text>
<text x="15.6" y="90.2">2</text>
<text x="15.6" y="91.9">2</text>
<text x="15.6" y="95.4">2</text>
<text x="24.2" y="90.4">E_RXDV</text>
<text x="24.2" y="92.1">E_RXER</text>
<text x="24.2" y="95.5">E_RXD0</text>
<text x="40.1" y="91.2">E_RXER</text>
<text x="40.1" y="94.7">E_RXD0</text>
<text x="128.2" y="91.2">PHY_MDI0_P</text>
<text x="15.6" y="97.1">2</text>
<text x="15.6" y="98.8">2</text>
<text x="15.6" y="100.5">2</text>
<text x="24.2" y="97.3">E_RXD1</text>
<text x="24.2" y="99">E_RXD2</text>
<text x="24.2" y="100.7">E_RXD3</text>
<text x="40.1" y="101.6">E_RXD4</text>
<text x="40.1" y="99.8">E_RXD3</text>
<text x="40.1" y="98.1">E_RXD2</text>
<text x="40.1" y="96.4">E_RXD1</text>
<text x="15.6" y="102.3">2</text>
<text x="15.6" y="104">2</text>
<text x="15.6" y="105.7">2</text>
<text x="15.6" y="107.5">2</text>
<text x="24.2" y="102.4">E_RXD4</text>
<text x="24.2" y="104.2">E_RXD5</text>
<text x="24.2" y="105.9">E_RXD6</text>
<text x="24.2" y="107.6">E_RXD7</text>
<text x="40.1" y="106.8">E_RXD7</text>
<text x="40.1" y="105">E_RXD6</text>
<text x="40.1" y="103.3">E_RXD5</text>
<text x="15.6" y="112.6">2</text>
<text x="15.6" y="110.9">2</text>
<text x="24.2" y="112.8">E_CRS</text>
<text x="24.2" y="111.1">E_COL</text>
<text x="40.1" y="110.2">E_COL</text>
<text x="40.1" y="111.9">E_CRS</text>
<text x="128.2" y="110.2">ENSWREG</text>
<text x="128.2" y="108.5">PME</text>
<text x="15.6" y="116.1">2</text>
<text x="23.5" y="116.1">E_RESET</text>
<text x="40.1" y="115.4">E_RESET</text>
<text x="59.1" y="156.8">PHY_AD0/LED0 R99</text>
<text x="59.1" y="160.3">PHY_AD1/LED1 R100</text>
<text x="178.3" y="160.3">E_RXD5</text>
<text x="211.1" y="160.3">E_COL</text>
<text x="26.3" y="163.7">ENSWREG</text>
<text x="26.3" y="162">PME</text>
<text x="59.1" y="163.7">E_RXDV</text>
<text x="100.6" y="163.7">E_RXD4</text>
<text x="129.9" y="163.7">E_RXD7</text>
<text x="129.9" y="165.5">E_RXER</text>
<text x="178.3" y="162">E_RXD6</text>
</g>
<g font-size="1.5" fill="#000080">
<text x="115.8" y="13.5">L13</text>
<text x="120.9" y="15.2">2.2uH</text>
<text x="150.3" y="13.5">R70</text>
<text x="155.5" y="13.5">0R</text>
<text x="31.1" y="22.1">C116</text>
<text x="31.1" y="23.9">22uF</text>
<text x="38.1" y="22.1">C117</text>
<text x="38.1" y="23.9">0.1uF</text>
<text x="53.6" y="22.1">C118</text>
<text x="53.6" y="23.9">22uF</text>
<text x="60.5" y="22.1">C119</text>
<text x="60.5" y="23.9">0.1uF</text>
<text x="67.4" y="22.1">C120</text>
<text x="67.4" y="23.9">0.1uF</text>
<text x="74.3" y="22.1">C121</text>
<text x="74.3" y="23.9">0.1uF</text>
<text x="81.2" y="22.1">C122</text>
<text x="81.2" y="23.9">0.1uF</text>
<text x="88.1" y="22.1">C123</text>
<text x="88.1" y="23.9">0.1uF</text>
<text x="95" y="22.1">C124</text>
<text x="95" y="23.9">0.1uF</text>
<text x="133.1" y="18.7">C111</text>
<text x="133.1" y="20.4">22uF</text>
<text x="141.7" y="18.7">C112</text>
<text x="141.7" y="20.4">0.1uF</text>
<text x="162.4" y="18.7">C113</text>
<text x="162.4" y="20.4">0.1uF</text>
<text x="169.3" y="18.7">C114</text>
<text x="169.3" y="20.4">0.1uF</text>
<text x="176.2" y="18.7">C115</text>
<text x="176.2" y="20.4">0.1uF</text>
<text x="165.9" y="32.5">C127</text>
<text x="165.9" y="34.2">0.1uF</text>
<text x="172.8" y="32.5">C125</text>
<text x="172.8" y="34.2">0.1uF</text>
<text x="174.5" y="46.3">R73</text>
<text x="183.1" y="46.3">330R 2</text>
<text x="256.7" y="46.3">R74</text>
<text x="60.5" y="48">R71</text>
<text x="60.5" y="49.8">1.5K</text>
<text x="65.7" y="48">R72</text>
<text x="65.7" y="49.8">1.5K</text>
<text x="79.5" y="49.8">U12</text>
<text x="174.5" y="48">R77</text>
<text x="183.1" y="48">330R 2</text>
<text x="199.9" y="53.6">C128</text>
<text x="205.2" y="53.6">C126</text>
<text x="256.7" y="48.4">0R</text>
<text x="199.9" y="56.5">0.1uF</text>
<text x="205.6" y="56.3">0.1uF</text>
<text x="234.9" y="54.9">J14</text>
<text x="49.4" y="68.8">R76</text>
<text x="56.9" y="68.9">1K</text>
<text x="214.2" y="101.6">C129</text>
<text x="225.4" y="101.9">C130</text>
<text x="255.7" y="101.6">HR911130A</text>
<text x="143.4" y="103.3">Y4</text>
<text x="214.2" y="105">0.1uF</text>
<text x="225.8" y="104.9">1uF</text>
<text x="141.5" y="112">C131</text>
<text x="141.5" y="113.5">22pF</text>
<text x="143.4" y="108.5">25Mhz</text>
<text x="155.3" y="112">C132</text>
<text x="155.3" y="113.5">22pF</text>
<text x="129.6" y="117.1">R89</text>
<text x="129.6" y="118.9">2.49K</text>
<text x="51.9" y="120.6">R90</text>
<text x="51.9" y="122.3">4.7K</text>
<text x="58.8" y="120.6">R91</text>
<text x="58.8" y="122.3">4.7K</text>
<text x="72.6" y="120.6">R92</text>
<text x="72.6" y="122.3">10K</text>
<text x="190" y="155.1">R96</text>
<text x="197" y="155.1">R97</text>
<text x="228" y="155.1">R98</text>
<text x="38.1" y="156.8">R93</text>
<text x="38.1" y="158.6">10K</text>
<text x="45" y="156.8">R94</text>
<text x="45" y="158.6">10K</text>
<text x="76" y="160.3">4.7K</text>
<text x="76" y="156.8">4.7K</text>
<text x="114" y="158.6">R101</text>
<text x="114" y="160.3">10K</text>
<text x="145.1" y="156.8">R102</text>
<text x="145.1" y="158.6">10K</text>
<text x="152" y="156.8">R95</text>
<text x="152" y="158.6">10K</text>
<text x="190" y="156.8">10K</text>
<text x="197" y="156.8">10K</text>
<text x="228" y="156.8">NC</text>
<text x="70.9" y="163.8">R103</text>
<text x="76" y="163.8">4.7K</text>
<text x="165.9" y="165.5">R104</text>
<text x="165.9" y="167.2">NC</text>
<text x="172.8" y="165.5">R105</text>
<text x="172.8" y="167.2">NC</text>
<text x="203.9" y="165.5">R106</text>
<text x="203.9" y="167.2">10K</text>
</g>
<g font-size="1.5" fill="#004080">
<text x="80.4" y="57.7">MDC</text>
<text x="80.4" y="59.4">MDIO</text>
<text x="87.1" y="59.5" transform="rotate(-90 87.1 59.5)">VDDREG</text>
<text x="94" y="58.9" transform="rotate(-90 94 58.9)">AVDD33</text>
<text x="95.8" y="58.9" transform="rotate(-90 95.8 58.9)">AVDD33</text>
<text x="99.2" y="58.9" transform="rotate(-90 99.2 58.9)">DVDD33</text>
<text x="100.9" y="58.9" transform="rotate(-90 100.9 58.9)">DVDD33</text>
<text x="102.7" y="58.9" transform="rotate(-90 102.7 58.9)">DVDD33</text>
<text x="104.4" y="58.9" transform="rotate(-90 104.4 58.9)">DVDD33</text>
<text x="107.9" y="58.9" transform="rotate(-90 107.9 58.9)">AVDD10</text>
<text x="109.6" y="58.9" transform="rotate(-90 109.6 58.9)">AVDD10</text>
<text x="111.3" y="58.9" transform="rotate(-90 111.3 58.9)">AVDD10</text>
<text x="114.8" y="58.9" transform="rotate(-90 114.8 58.9)">DVDD10</text>
<text x="116.5" y="58.9" transform="rotate(-90 116.5 58.9)">DVDD10</text>
<text x="232.4" y="59.4">LD2_A</text>
<text x="232.4" y="57.7">LD2_K</text>
<text x="80.4" y="62.9">GTX_CLK</text>
<text x="80.4" y="64.6">TXCLK</text>
<text x="90.6" y="60.3" transform="rotate(-90 90.6 60.3)">REG_OUT</text>
<text x="108.9" y="64.6">LED0_PHYAD0</text>
<text x="232.4" y="62.9">LD1_A</text>
<text x="232.4" y="61.2">LD1_K</text>
<text x="254.7" y="60.5" transform="rotate(-90 254.7 60.5)">CASE</text>
<text x="80.4" y="66.3">TXEN</text>
<text x="80.4" y="71.5">TXD0</text>
<text x="80.4" y="68.1">TXER</text>
<text x="108.9" y="66.3">LED1_PHYAD1</text>
<text x="116.1" y="68.1">LED2</text>
<text x="232.4" y="69.8">TRD3+</text>
<text x="232.4" y="66.3">TRD3-</text>
<text x="80.4" y="73.3">TXD1</text>
<text x="80.4" y="75">TXD2</text>
<text x="80.4" y="76.7">TXD3</text>
<text x="114.5" y="76.7">MDI[3]+</text>
<text x="114.9" y="75">MDI[3]-</text>
<text x="232.4" y="76.7">TRD2+</text>
<text x="232.4" y="73.3">TRD2-</text>
<text x="80.4" y="78.4">TXD4</text>
<text x="80.4" y="80.2">TXD5</text>
<text x="80.4" y="81.9">TXD6</text>
<text x="80.4" y="83.6">TXD7</text>
<text x="114.5" y="81.9">MDI[2]+</text>
<text x="114.9" y="80.2">MDI[2]-</text>
<text x="232.4" y="80.2">CT</text>
<text x="80.4" y="88.8">RXCLK</text>
<text x="114.5" y="87.1">MDI[1]+</text>
<text x="114.9" y="85.3">MDI[1]-</text>
<text x="232.4" y="87.1">TRD1-</text>
<text x="80.4" y="90.5">RXDV/PHY_AD2</text>
<text x="80.4" y="95.7">RXD0</text>
<text x="80.4" y="92.2">RXER_AN1</text>
<text x="114.5" y="92.2">MDI[0]+</text>
<text x="114.9" y="90.5">MDI[0]-</text>
<text x="232.4" y="94">TRD0-</text>
<text x="232.4" y="90.5">TRD1+</text>
<text x="80.4" y="97.4">RXD1</text>
<text x="80.4" y="99.2">RXD2</text>
<text x="80.4" y="100.9">RXD3</text>
<text x="113" y="99.2">CKXTAL1</text>
<text x="113" y="97.4">CKXTAL2</text>
<text x="232.4" y="97.4">TRD0+</text>
<text x="242.6" y="99.3" transform="rotate(-90 242.6 99.3)">M5</text>
<text x="244.3" y="99.3" transform="rotate(-90 244.3 99.3)">M4</text>
<text x="249.5" y="99.3" transform="rotate(-90 249.5 99.3)">M2</text>
<text x="251.2" y="99.3" transform="rotate(-90 251.2 99.3)">M1</text>
<text x="80.4" y="102.6">RXD4/SELRGV</text>
<text x="80.4" y="104.3">RXD5/TXDLY</text>
<text x="80.4" y="106.1">RXD6/RXDLY</text>
<text x="80.4" y="107.8">RXD7_AN0</text>
<text x="114.3" y="102.6">CLK125</text>
<text x="80.4" y="111.3">COL/mode</text>
<text x="80.4" y="113">CRS</text>
<text x="111.9" y="111.3">ENSWREG</text>
<text x="116.6" y="109.5">PME</text>
<text x="80.4" y="116.4">PHYRSTB</text>
<text x="80.4" y="119.9">INT</text>
<text x="115.8" y="114.7">RSET</text>
<text x="94" y="121.8" transform="rotate(-90 94 121.8)">GND</text>
<text x="95.8" y="121.8" transform="rotate(-90 95.8 121.8)">GND</text>
<text x="97.5" y="121.8" transform="rotate(-90 97.5 121.8)">GND</text>
<text x="102.7" y="121.8" transform="rotate(-90 102.7 121.8)">EGND</text>
<text x="111.3" y="121.8" transform="rotate(-90 111.3 121.8)">NC1</text>
<text x="113" y="121.8" transform="rotate(-90 113 121.8)">NC2</text>
</g>
<g font-size="1.5" fill="#00f">
<text x="248.8" y="57.2" transform="rotate(180 248.8 57.2)">Yellow</text>
<text x="248.2" y="60.6" transform="rotate(180 248.2 60.6)">Green</text>
<text x="258.8" y="65" transform="rotate(180 258.8 65)">8</text>
<text x="258.8" y="71.9" transform="rotate(180 258.8 71.9)">5</text>
<text x="258.8" y="68.6" transform="rotate(180 258.8 68.6)">7</text>
<text x="258.8" y="75.5" transform="rotate(180 258.8 75.5)">4</text>
<text x="258.8" y="85.7" transform="rotate(180 258.8 85.7)">6</text>
<text x="258.8" y="89.3" transform="rotate(180 258.8 89.3)">3</text>
<text x="258.8" y="92.6" transform="rotate(180 258.8 92.6)">2</text>
<text x="258.8" y="96.2" transform="rotate(180 258.8 96.2)">1</text>
</g>
<g font-size="1.2">
<text x="29.1" y="1.3">5</text>
<text x="83.6" y="1.3">4</text>
<text x="138.2" y="1.3">3</text>
<text x="192.8" y="1.3">2</text>
<text x="247.4" y="1.3">1</text>
<text x=".5" y="28.3">D</text>
<text x="275.1" y="28.3">D</text>
<text x=".5" y="79.2">C</text>
<text x="275.1" y="79.2">C</text>
<text x=".5" y="130.2">B</text>
<text x="275.1" y="130.2">B</text>
<text x=".5" y="181.1">A</text>
<text x="275.1" y="181.1">A</text>
<text x="29.1" y="206.8">5</text>
<text x="83.6" y="206.8">4</text>
<text x="138.2" y="206.8">3</text>
<text x="192.8" y="206.8">2</text>
<text x="247.4" y="206.8">1</text>
</g>
</svg>
